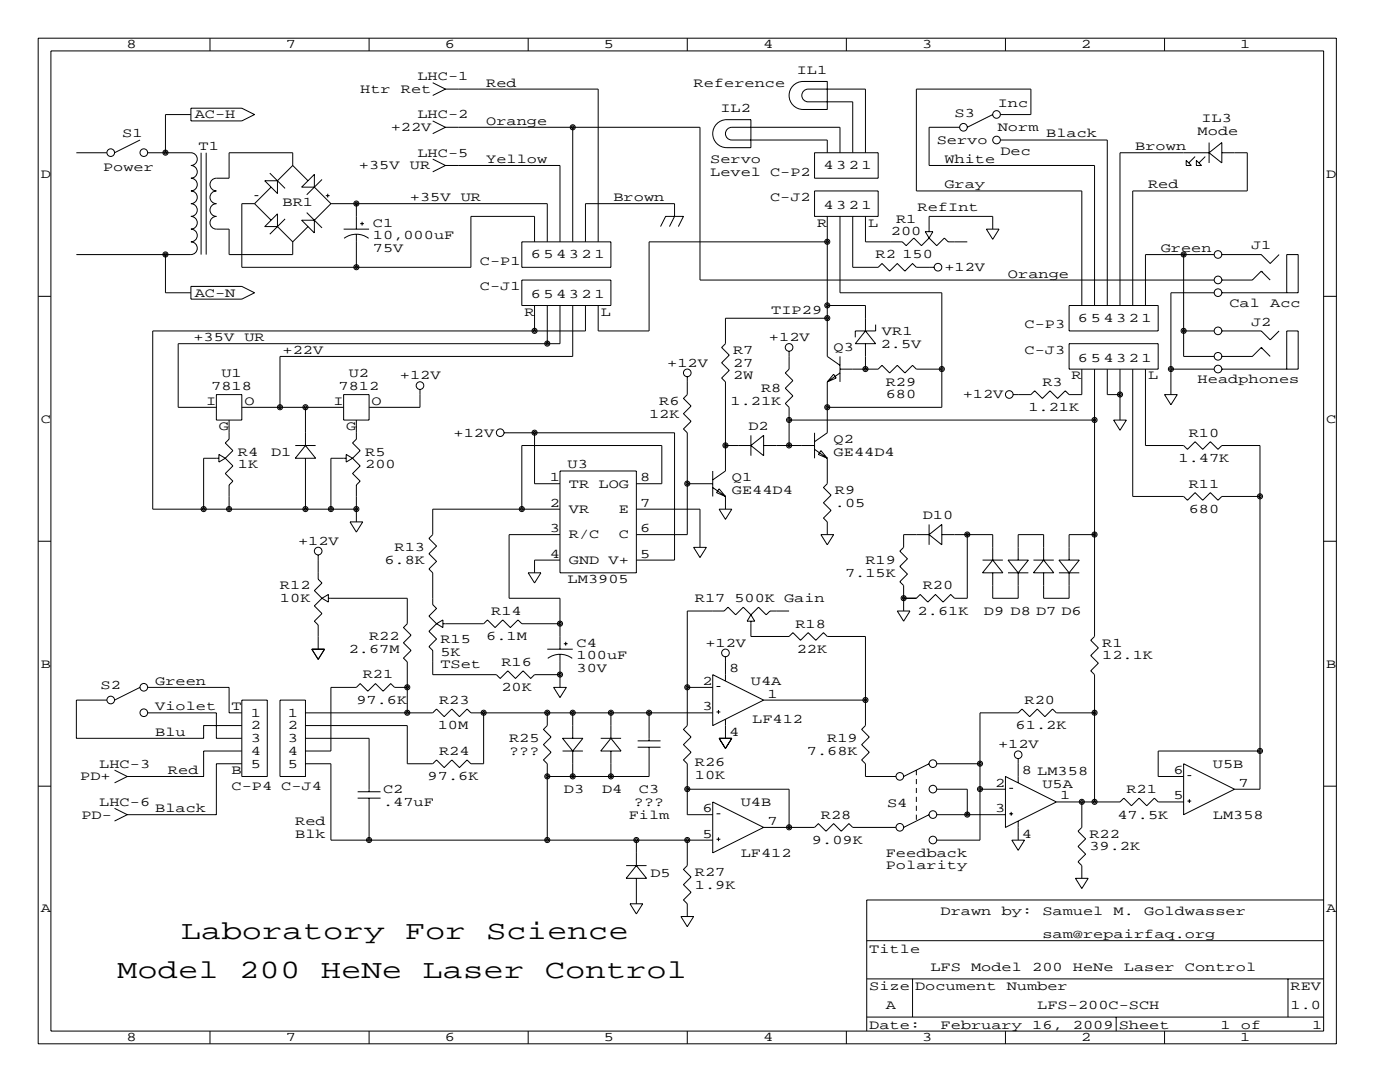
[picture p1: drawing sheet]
<svg xmlns="http://www.w3.org/2000/svg" width="279mm" height="216mm" viewBox="0 0 279 216" stroke-linecap="round" stroke-linejoin="round" font-family="sans-serif">
<g fill="none" stroke="#000" stroke-width=".2">
<path d="M7.6 7.6h259.1v200.7h-259.1zM10.2 10.2h254v195.5h-254zM41.9 7.6v2.6M73.7 7.6v2.6M86.4 16.5l2.5 1.3M88.9 17.8h30.5v30.5M88.9 17.8l-2.5 1.2M105.4 7.6v2.6M137.2 7.6v2.6M158.1 17.3a2.79 2.79 0 0 1 2.2-1h4.8v5.5h-4.8a2.79 2.79 0 0 1-2.5-1.5 2.79 2.79 0 0 1 .3-3zM168.9 7.6v2.6M200.7 7.6v2.6"/>
<path d="M232.4 7.6v2.6M15.2 30.5h6.1M27.9 27.9l-5 2.6M29.5 30.5h8.6a1.27 1.27 0 0 1 1.3 1.3 1.27 1.27 0 0 1-1.3 1.2 1.27 1.27 0 0 1 1.3 1.3 1.27 1.27 0 0 1-1.3 1.3 1.27 1.27 0 0 1 1.3 1.2 1.27 1.27 0 0 1-1.3 1.3 1.27 1.27 0 0 1 1.3 1.3 1.27 1.27 0 0 1-1.3 1.2 1.27 1.27 0 0 1 1.3 1.3 1.27 1.27 0 0 1-1.3 1.3 1.27 1.27 0 0 1 1.3 1.3 1.27 1.27 0 0 1-1.3 1.2 1.27 1.27 0 0 1 1.3 1.3 1.27 1.27 0 0 1-1.3 1.3 1.27 1.27 0 0 1 1.3 1.2 1.27 1.27 0 0 1-1.3 1.3h-22.9M38.1 21.6h10.2l2.5 1.3-2.5 1.2h-10.2zM38.1 22.9h-5.1v7.6M40.1 30.5v20.3M41.1 30.5v20.3M50.8 39h.8M52.8 36.1h2.6v2.5zM53.8 34.5l3.1 3.1M54.1 37.3l-3.3 3.3"/>
<path d="M58.4 33v-2.5h-12.7v5.1h-2.5a1.27 1.27 0 0 0-1.3 1.2 1.27 1.27 0 0 0 1.3 1.3 1.27 1.27 0 0 0-1.3 1.3 1.27 1.27 0 0 0 1.3 1.2 1.27 1.27 0 0 0-1.3 1.3 1.27 1.27 0 0 0 1.3 1.3 1.27 1.27 0 0 0-1.3 1.3 1.27 1.27 0 0 0 1.3 1.2h2.5v5.1h12.7v-2.5M58.4 33l-3 3.1M58.4 33l3.1 3.1M60.2 37.3l2.5-2.5v2.5zM62.7 37.3l3.3 3.3M64.3 35.8l-3.1 3.1M65 39h.8M65.4 38.7v.7M86.4 24.1l2.5 1.3M86.4 31.7l2.5 1.3M88.9 25.4h50.8v30.5h102.6M88.9 33h22.9v15.3"/>
<path d="M88.9 25.4l-2.5 1.3M88.9 33l-2.5 1.3M114.3 25.4v22.9M143.3 24.5l1.1-.6h.6h4.9v5.6h-4.9a2.79 2.79 0 0 1-2.6-1.9 2.79 2.79 0 0 1 .9-3.1zM162.6 30.5h12.7v5.1h-12.7zM162.6 38.1h12.7v5.1h-12.7zM165.1 30.5v-2.6h-19.1a1.27 1.27 0 0 1-1.2-1.2 1.27 1.27 0 0 1 1.2-1.3h21.6v5.1M170.2 30.5v-10.2h-8.9a1.27 1.27 0 0 1-1.3-1.3 1.27 1.27 0 0 1 1.3-1.2h11.4v12.7M191.5 25.4h-6.1v7.6h33v28M198.1 22.9l-5.1 2.5M199.6 22.9h6.1v-5.1h-22.8v20.3h33v22.9M199.6 27.9h21.4v33.1"/>
<path d="M236.7 32l1 1h-1zM238.5 31.2l-1.3 1.3M238.8 32l1 1h-1zM240.5 31.2l-1.2 1.3M241.3 30.5h-17.8v30.5M241.3 30.5l2.5-2.1v4.1zM241.3 28.4v4.1M243.8 30.5h5.1v7.6h-22.8v22.9M7.6 59.1h2.6M33 50.8v7.6h5.1M38.1 57.1h10.2l2.5 1.3-2.5 1.3h-10.2zM50.8 40.6h-2.5v12.7h45.7v-10.1h12.7v5.1"/>
<path d="M50.8 40.6l3.3 3.3M52.8 45.2l2.6-2.5v2.5zM55.4 45.2l3 3.1M56.9 43.7l-3.1 3M60.2 43.9h2.5v2.6zM61.2 42.4l3.1 3.1M61.5 45.2l-3.1 3.1M66 40.6l-3.3 3.3M66 40.6h43.2v7.7M68.6 45.7h5.1M68.7 47.6a4.1 4.1 0 0 1 4.9 0M71.1 40.6v5.1"/>
<path d="M71.1 46.7v6.6M71.9 44.6h.7M72.3 44.2v.8M104.1 55.9h17.8v5.1h-17.8zM104.1 48.3h17.8v5h-17.8zM131.8 45.2l1-2h3.6l-1 2M133.6 45.2l1-2v-2.6h-17.8v7.7M165.1 43.2v27.9l2.5 1.8M165.1 48.3h-35.6v17.7h-10.1v-5M167.6 43.2v15.2h20.4v22.9h-22.9M170.2 43.2v10.1h5.1l.7-.7 1.5 1.5 1.6-1.5 1.5 1.5 1.5-1.5 .8 .7h3.5M172.7 43.2v5.1h7.4l.7 .7 1.6-1.5 1.5 1.5 1.5-1.5"/>
<path d="M184.7 46.2h1.5l-.8 1.3zM185.4 47.5l1.5 1.5 1.6-1.5 .7 .8h3.8M196.8 45.7h2.6l-1.3 2.1zM198.1 45.7v-2.5h-12.7v3M236.2 50.8v20.3h6.1M242.3 50.8h-13.7v10.2M242.3 58.4h-8.6v20.3M243.8 50.8h7.9l1.8 1.8 1.8-1.8M243.8 58.4h15.3v-7.6h-2.3v7.6M243.8 55.9h6.1l1.8-1.8 1.8 1.8M264.2 59.1h2.5M43.2 78.7h5.1v5.1h-5.1z"/>
<path d="M68.6 78.7h5.1v5.1h-5.1zM83.8 77.7v3.6h-10.1M106.7 61v5M109.2 61v7.6M111.8 61v7.6h-76.2v12.7h7.6M114.3 61v10.1h-58.4v10.2M116.8 61v5h-86.3v35.6h40.6M137.2 75.2v3.5l-.8 .8 1.5 1.5-1.5 1.5 1.5 1.6-1.5 1.5 .8 .8v20.3h-10.2M157.5 70.1v3.6l-.8 .7 1.5 1.5-1.5 1.6 1.5 1.5-1.5 1.5 .8 .8v7.6M165.1 76.2v10.2l-2.5 1.7M165.1 61h7.6v5M165.1 63.5h-20.3v5.1l-.8 .7 1.5 1.6-1.5 1.5 1.5 1.5-1.5 1.5 .8 .8v17.8l-2.6 1.8"/>
<path d="M166.4 74.7l.5 .7-1.8 .8zM167.6 71.1v5.1M167.6 73.7h7.7l.7-.8 1.5 1.5 1.6-1.5 1.5 1.5 1.5-1.5 .8 .8h5.1M167.6 74.4l-2.5 1.8M172.7 68.6v5.1M172.7 66l2.1 2.6h-4.1zM174.8 64.8v1.2h-4.1v1.3M213.4 61h17.7v5h-17.7zM213.4 68.6h17.7v5.1h-17.7zM215.9 73.7v5h-2.5l-.8-.7-1.5 1.5-1.6-1.5-1.5 1.5-1.5-1.5-.8 .7h-3.5M218.4 73.7v53.3l-.7 .8 1.5 1.5-1.5 1.5 1.5 1.5-1.5 1.6 .7 .7v25.4M221 73.7v5h2.5"/>
<path d="M223.5 73.7v10.1M226.1 73.7v25.4h10.1l.8 .7 1.5-1.5 1.5 1.5 1.6-1.5 1.5 1.5 .7-.7h7.7M228.6 73.7v15.2h7.6l.8 .8 1.5-1.6 1.5 1.6 1.6-1.6 1.5 1.6 .7-.8h7.7v68.6h-5.1M232.4 78.7h2.5l-1.2 2.1zM233.7 73.7h8.6M236.2 66h6.1M243.8 73.7h15.3v-7.7h-2.3v7.7M243.8 66h7.9l1.8 1.8 1.8-1.8M243.8 71.1h6.1l1.8-1.8 1.8 1.8M43.7 91.4h-3.1v10.2M43.7 90.7l1.3 .7-1.3 .8zM45 91.4l1.5 1.6-1.5 1.5 1.5 1.5-.8 .8v4.8"/>
<path d="M45.7 83.8v3.8l-.7 .8 1.5 1.5-1.5 1.5M48.3 81.3h20.3M58.9 88.9h4.1M61 81.3v7.6M61 91.4v10.2M61 88.9l2 2.5h-4.1zM69.1 91.4h-3.1v10.2M69.1 90.7l1.3 .7-1.3 .8zM70.4 91.4l1.5 1.6-1.5 1.5 1.5 1.5-.8 .8v7.3M71.1 83.8v3.8l-.7 .8 1.5 1.5-1.5 1.5M100.6 86.4h34v25.4h-7.6M106.7 86.4v10.1h5.1"/>
<path d="M111.8 94h15.2v20.3h-15.2zM127 96.5h5.1v-7.6h-28v12.7M137.2 96.5h5M142.2 94v5.1M142.2 97.3l2.6 1.8M143.5 97.5l1.3 1.6-1.8-.8zM144.8 88.9h5.1M144.8 99.1v2.5M149.9 86.9v4M149.9 88.9l2.5-2v4zM152.4 88.9h10.2M157.5 83.8h60.9"/>
<path d="M162.6 86.4v5M162.6 89.7l2.5 1.7M163.8 89.9l1.3 1.5-1.8-.7zM165.1 91.4v5.1l-.8 .8 1.6 1.5-1.6 1.5 1.6 1.6-1.6 1.5 .8 .7v2.6M222.2 83.8h2.6l-1.3 2.1zM7.6 108h2.6M63.5 110.7v4.9l.8 .7-1.6 1.6 1.6 1.5M64.3 119.4l-1.6 1.5 1.6 1.5-1.6 1.6 .8 .7v4.8M64.3 119.4l1.2-.8v1.5zM65.5 119.4h15.8v5.1l-.8 .7 1.5 1.5-1.5 1.6 1.5 1.5-1.5 1.5 .8 .8v10.1M69.8 104.1h2.6l-1.3 2.1zM105.4 114.3h2.5l-1.2 2z"/>
<path d="M111.8 106.7h-10.2v12.7h10.2v10.1M111.8 101.6h-25.4v5.1l-.8 .7 1.5 1.6-1.5 1.5 1.5 1.5-1.5 1.5 .8 .8v6.3l.7 .8-1.5 1.5 1.5 1.6M111.8 111.8h-5.1v2.5M127 101.6h12.7v7.6M138.4 109.2h2.6l-1.3 2.1zM143.5 101.6h2.5l-1.2 2zM163.8 106.7h2.6l-1.3 2zM185.4 104.6v4.1M185.4 106.7h-5.1v2.5l-.7 .8 1.5 1.5-1.5 1.5 1.5 1.6-1.5 1.5 .7 .7v5.1M185.4 106.7l2.6-2.1v4.1zM188 106.7h10.1v5.1M193 106.7v12.7h-2.5l-.8-.8-1.5 1.5-1.5-1.5-1.5 1.5-1.6-1.5-.7 .8h-2.6"/>
<path d="M196.1 111.8h4.1M198.1 111.8l2.1 2.5h-4.1zM198.1 114.3v5.1h5.1v-5.1M201.2 114.3h4M201.2 111.8h4l-2 2.5zM203.2 111.8v-5.1h5.1v5.1M206.2 111.8h4.1M208.3 111.8l2 2.5h-4.1zM208.3 114.3v5.1h5.1v-5.1M211.3 114.3h4.1M211.3 111.8h4.1l-2 2.5zM218.4 106.7h-5v5.1"/>
<path d="M264.2 108h2.5M21.3 139.7h-6.1v7.6h25.4v-2.5h7.7M27.9 137.2l-5 2.5M29.5 137.2h16.2v5h2.6M48.3 139.7h5v15.2h-5zM55.9 139.7h5.1v15.2h-5.1zM62.2 129.5h2.6l-1.3 2.1zM81.3 137.2h-2.6l-.7-.8-1.5 1.5-1.6-1.5-1.5 1.5-1.5-1.5-.8 .8h-5.1v12.7h-5M87.1 124.5l-1.5 1.5 1.5 1.5-1.5 1.5 .8 .8v4.8h12.7l.7 .8 1.5-1.5 1.6 1.5 1.5-1.5 1.5 1.5 .8-.8h5.1M87.1 124.5l1.3-.8v1.5zM88.4 124.5h8.1l.8-.8 1.5 1.5 1.5-1.5 1.6 1.5 1.5-1.5 .7 .8h7.7M109.2 129.5h5.1"/>
<path d="M109.3 131.4a4.1 4.1 0 0 1 4.9 0M110.5 137.2h2.5l-1.2 2zM111.8 130.6v6.6M112.5 128.4h.8M112.9 128.1v.7M137.2 137.2h5M142.2 134.6l10.2 5.1-10.2 5.1zM143 137h.8M144.8 131.1v4.8M149.9 122.7l-1.6-1.5-1.5 1.5-1.5-1.5-.8 .7h-7.3v22.9l-.8 .7 1.5 1.6-1.5 1.5 1.5 1.5-1.5 1.5 .8 .8v10.2h5M149.9 124v3h7.6l.7-.8 1.6 1.6 1.5-1.6 1.5 1.6 1.5-1.6 .8 .8h7.6v17.8l-.7 .7 1.5 1.6-1.5 1.5 1.5 1.5-1.5 1.5 .7 .8v2.5h6.1M149.9 122.7l.7 1.3h-1.5z"/>
<path d="M152.4 139.7h20.3M157.5 121.9h-3.8l-.8 .8-1.5-1.5-1.5 1.5M179.1 121.9h2.5l-1.3 2.1zM7.6 156.9h2.6M22.9 153.7l2.5 1.2M25.4 154.9l-2.5 1.3M29.5 142.2h13.7v5.1h5.1M48.3 152.4h-5.1v10.2h-17.8M48.3 149.9h-7.7v5h-15.2M61 147.3h12.7v10.7M61 142.2h25.4l.7-.7 1.5 1.5 1.6-1.5 1.5 1.5 1.5-1.5 .8 .7h48.2M61 152.4h5v15.2h76.2"/>
<path d="M71.4 159.3h4.5M71.4 158h4.5M73.7 159.3v8.3M96.5 142.2v10.2h-2.5l-.8-.8-1.5 1.6-1.5-1.6-1.6 1.6-1.5-1.6-.7 .8h-5.1v-7.6h-20.3M109.2 142.2v2.6l-.7 .7 1.5 1.6-1.5 1.5 1.5 1.5-1.5 1.5 .7 .8v15.2M112.3 147.3h4l-2 2.6zM112.3 149.9h4M114.3 142.2v5.1M114.3 149.9v5M119.9 147.3h4.1M121.9 142.2v5.1M121.9 149.9v5"/>
<path d="M121.9 147.3l2.1 2.6h-4.1zM127.3 149.1h4.5M127.3 147.8h4.5M129.5 142.2v5.6M129.5 149.1v5.8h-20.3M137.2 157.5h20.3v7.6M143 142.1h.8M143.4 141.7v.7M143.5 147.3h2.5l-1.2 2.1zM144.8 143.5v3.8M182.9 153.7v1M182.9 155.4v1.1"/>
<path d="M182.9 157.2v1M182.9 159v1M185.4 152.4l-5.1 2.5M186.9 152.4h8.7M186.9 157.5h6.1v5.1M195.6 157.5h5.1M200.7 154.9l10.1 5.1-10.1 5.1zM201.4 157.3h.8M203.2 151.4v4.8M218.4 142.2h-7.6l-.7-.7-1.6 1.5-1.5-1.5-1.5 1.5-1.5-1.5-.8 .7h-7.6v25.4h-8.7M236.2 152.4l10.2 5.1-10.2 5.1zM237 159.8h.7"/>
<path d="M237 154.8h.7M237.4 159.5v.7M251.5 149.9h-20.4v5h5.1M264.2 156.9h2.5M22.9 161.3l2.5 1.3M25.4 162.6l-2.5 1.2M125 172.7h4M127 167.6v5.1M127 175.3v5M127 172.7l2 2.6h-4zM137.2 167.6v5.1l-.8 .8 1.5 1.5-1.5 1.5 1.5 1.6-1.5 1.5 .8 .7v2.6M142.2 160l10.2 5.1-10.2 5.1z"/>
<path d="M143 162.4h.8M143 167.5h.8M143.4 167.1v.7M152.4 165.1h10.2l.7-.8 1.5 1.6 1.6-1.6 1.5 1.6 1.5-1.6 .8 .8h8.6M182.9 160.8v1M182.9 162.6v1M185.4 162.6l-5.1 2.5M186.9 162.6h13.8M201.4 162.4h.8M201.8 162v.8M201.9 167.6h2.6l-1.3 2.1zM203.2 163.8v3.8"/>
<path d="M210.8 160h12.7l.8-.7 1.5 1.5 1.5-1.5 1.6 1.5 1.5-1.5 .7 .7h5.1M214.6 175.3h2.6l-1.3 2zM215.9 160v5.1l-.8 .8 1.6 1.5-1.6 1.5 1.6 1.5-1.6 1.6 .8 .7v2.6M264.2 179.6h-91.2v26.1M125.7 180.3h2.6l-1.3 2.1zM135.9 182.9h2.5l-1.2 2zM173 195.3h91.2M173 187.7h91.2M182.1 195.3v7.6M257 195.3v7.6M41.9 205.7v2.6M73.7 205.7v2.6"/>
<path d="M105.4 205.7v2.6M137.2 205.7v2.6M168.9 205.7v2.6M173 202.9h91.2M200.7 205.7v2.6M222.8 202.9v2.8M232.4 205.7v2.6"/>
<circle cx="22.1" cy="30.5" r=".76"/>
<circle cx="28.7" cy="30.5" r=".76"/>
<circle cx="33" cy="30.5" r=".51"/>
<circle cx="33" cy="30.5" r=".25"/>
<circle cx="114.3" cy="25.4" r=".51"/>
<circle cx="114.3" cy="25.4" r=".25"/>
<circle cx="192.3" cy="25.4" r=".76"/>
<circle cx="198.9" cy="22.8" r=".76"/>
<circle cx="198.9" cy="27.9" r=".76"/>
<circle cx="33" cy="50.8" r=".51"/>
<circle cx="33" cy="50.8" r=".25"/>
<circle cx="71.1" cy="40.6" r=".51"/>
<circle cx="71.1" cy="53.3" r=".51"/>
<circle cx="71.1" cy="40.6" r=".25"/>
<circle cx="71.1" cy="53.3" r=".25"/>
<circle cx="165.1" cy="48.2" r=".51"/>
<circle cx="165.1" cy="48.2" r=".25"/>
<circle cx="187.2" cy="53.3" r=".76"/>
<circle cx="236.2" cy="50.8" r=".51"/>
<circle cx="236.2" cy="50.8" r=".25"/>
<circle cx="243.1" cy="55.9" r=".76"/>
<circle cx="243.1" cy="50.8" r=".76"/>
<circle cx="243.1" cy="58.4" r=".76"/>
<circle cx="83.8" cy="76.9" r=".76"/>
<circle cx="106.7" cy="66" r=".51"/>
<circle cx="106.7" cy="66" r=".25"/>
<circle cx="109.2" cy="68.6" r=".51"/>
<circle cx="109.2" cy="68.6" r=".25"/>
<circle cx="137.2" cy="74.4" r=".76"/>
<circle cx="157.5" cy="69.3" r=".76"/>
<circle cx="165.1" cy="63.5" r=".51"/>
<circle cx="165.1" cy="60.9" r=".51"/>
<circle cx="165.1" cy="63.5" r=".25"/>
<circle cx="165.1" cy="60.9" r=".25"/>
<circle cx="172.7" cy="73.6" r=".51"/>
<circle cx="172.7" cy="73.6" r=".25"/>
<circle cx="188" cy="73.6" r=".51"/>
<circle cx="188" cy="73.6" r=".25"/>
<circle cx="201.4" cy="78.7" r=".76"/>
<circle cx="223.5" cy="78.7" r=".51"/>
<circle cx="223.5" cy="78.7" r=".25"/>
<circle cx="233.7" cy="73.6" r=".51"/>
<circle cx="233.7" cy="73.6" r=".25"/>
<circle cx="236.2" cy="66" r=".51"/>
<circle cx="236.2" cy="66" r=".25"/>
<circle cx="243.1" cy="66" r=".76"/>
<circle cx="243.1" cy="73.6" r=".76"/>
<circle cx="243.1" cy="71.1" r=".76"/>
<circle cx="55.9" cy="81.3" r=".51"/>
<circle cx="55.9" cy="81.3" r=".25"/>
<circle cx="61" cy="81.3" r=".51"/>
<circle cx="61" cy="81.3" r=".25"/>
<circle cx="99.8" cy="86.3" r=".76"/>
<circle cx="106.7" cy="86.3" r=".51"/>
<circle cx="106.7" cy="86.3" r=".25"/>
<circle cx="137.2" cy="96.5" r=".51"/>
<circle cx="137.2" cy="96.5" r=".25"/>
<circle cx="144.8" cy="88.9" r=".51"/>
<circle cx="144.8" cy="88.9" r=".25"/>
<circle cx="157.5" cy="88.9" r=".51"/>
<circle cx="157.5" cy="83.8" r=".51"/>
<circle cx="157.5" cy="88.9" r=".25"/>
<circle cx="157.5" cy="83.8" r=".25"/>
<circle cx="165.1" cy="81.3" r=".51"/>
<circle cx="165.1" cy="81.3" r=".25"/>
<circle cx="218.4" cy="83.8" r=".51"/>
<circle cx="218.4" cy="83.8" r=".25"/>
<circle cx="251.5" cy="99" r=".51"/>
<circle cx="251.5" cy="99" r=".25"/>
<circle cx="40.6" cy="101.6" r=".51"/>
<circle cx="40.6" cy="101.6" r=".25"/>
<circle cx="45.7" cy="101.6" r=".51"/>
<circle cx="45.7" cy="101.6" r=".25"/>
<circle cx="61" cy="101.6" r=".51"/>
<circle cx="61" cy="101.6" r=".25"/>
<circle cx="63.5" cy="110" r=".76"/>
<circle cx="66" cy="101.6" r=".51"/>
<circle cx="66" cy="101.6" r=".25"/>
<circle cx="71.1" cy="101.6" r=".51"/>
<circle cx="71.1" cy="101.6" r=".25"/>
<circle cx="104.1" cy="101.6" r=".51"/>
<circle cx="104.1" cy="101.6" r=".25"/>
<circle cx="180.3" cy="119.4" r=".51"/>
<circle cx="180.3" cy="119.4" r=".25"/>
<circle cx="193" cy="106.7" r=".51"/>
<circle cx="193" cy="106.7" r=".25"/>
<circle cx="218.4" cy="106.7" r=".51"/>
<circle cx="218.4" cy="106.7" r=".25"/>
<circle cx="22.1" cy="139.7" r=".76"/>
<circle cx="28.7" cy="137.1" r=".76"/>
<circle cx="81.3" cy="137.1" r=".51"/>
<circle cx="81.3" cy="137.1" r=".25"/>
<circle cx="111.8" cy="134.6" r=".51"/>
<circle cx="111.8" cy="124.4" r=".51"/>
<circle cx="111.8" cy="134.6" r=".25"/>
<circle cx="111.8" cy="124.4" r=".25"/>
<circle cx="137.2" cy="137.1" r=".51"/>
<circle cx="137.2" cy="137.1" r=".25"/>
<circle cx="144.8" cy="130.3" r=".76"/>
<circle cx="172.7" cy="139.7" r=".51"/>
<circle cx="172.7" cy="139.7" r=".25"/>
<circle cx="28.7" cy="142.2" r=".76"/>
<circle cx="81.3" cy="142.2" r=".51"/>
<circle cx="81.3" cy="142.2" r=".25"/>
<circle cx="96.5" cy="142.2" r=".51"/>
<circle cx="96.5" cy="142.2" r=".25"/>
<circle cx="109.2" cy="142.2" r=".51"/>
<circle cx="109.2" cy="154.9" r=".51"/>
<circle cx="109.2" cy="142.2" r=".25"/>
<circle cx="109.2" cy="154.9" r=".25"/>
<circle cx="114.3" cy="154.9" r=".51"/>
<circle cx="114.3" cy="142.2" r=".51"/>
<circle cx="114.3" cy="142.2" r=".25"/>
<circle cx="114.3" cy="154.9" r=".25"/>
<circle cx="121.9" cy="154.9" r=".51"/>
<circle cx="121.9" cy="142.2" r=".51"/>
<circle cx="121.9" cy="154.9" r=".25"/>
<circle cx="121.9" cy="142.2" r=".25"/>
<circle cx="129.5" cy="142.2" r=".51"/>
<circle cx="129.5" cy="142.2" r=".25"/>
<circle cx="137.2" cy="157.5" r=".51"/>
<circle cx="137.2" cy="157.5" r=".25"/>
<circle cx="179.6" cy="154.9" r=".76"/>
<circle cx="186.2" cy="157.5" r=".76"/>
<circle cx="186.2" cy="152.4" r=".76"/>
<circle cx="195.6" cy="152.4" r=".51"/>
<circle cx="195.6" cy="157.5" r=".51"/>
<circle cx="195.6" cy="157.5" r=".25"/>
<circle cx="195.6" cy="152.4" r=".25"/>
<circle cx="203.2" cy="150.6" r=".76"/>
<circle cx="215.9" cy="160" r=".51"/>
<circle cx="215.9" cy="160" r=".25"/>
<circle cx="218.4" cy="160" r=".51"/>
<circle cx="218.4" cy="142.2" r=".51"/>
<circle cx="218.4" cy="160" r=".25"/>
<circle cx="218.4" cy="142.2" r=".25"/>
<circle cx="251.5" cy="149.8" r=".51"/>
<circle cx="251.5" cy="149.8" r=".25"/>
<circle cx="73.7" cy="167.6" r=".51"/>
<circle cx="73.7" cy="167.6" r=".25"/>
<circle cx="109.2" cy="167.6" r=".51"/>
<circle cx="109.2" cy="167.6" r=".25"/>
<circle cx="127" cy="167.6" r=".51"/>
<circle cx="127" cy="167.6" r=".25"/>
<circle cx="137.2" cy="167.6" r=".51"/>
<circle cx="137.2" cy="167.6" r=".25"/>
<circle cx="157.5" cy="165.1" r=".51"/>
<circle cx="157.5" cy="165.1" r=".25"/>
<circle cx="179.6" cy="165.1" r=".76"/>
<circle cx="186.2" cy="162.5" r=".76"/>
<circle cx="186.2" cy="167.6" r=".76"/>
<circle cx="193" cy="162.5" r=".51"/>
<circle cx="193" cy="162.5" r=".25"/>
</g>
<g font-size="5.3">
<text x="36.1" y="187.5">Laboratory</text>
<text x="80.8" y="187.5">For</text>
<text x="97" y="187.5">Science</text>
<text x="23.4" y="195.1">Model</text>
<text x="47.8" y="195.1">200</text>
<text x="64" y="195.1">HeNe</text>
<text x="84.3" y="195.1">Laser</text>
<text x="108.7" y="195.1">Control</text>
</g>
<g font-size="2.6">
<text x="25.3" y="9.7">8</text>
<text x="57" y="9.7">7</text>
<text x="88.8" y="9.7">6</text>
<text x="120.5" y="9.7">5</text>
<text x="152.3" y="9.7">4</text>
<text x="184" y="9.7">3</text>
<text x="215.8" y="9.7">2</text>
<text x="247.5" y="9.7">1</text>
<text x="83.3" y="16">LHC-1</text>
<text x="97" y="17.3">Red</text>
<text x="138.4" y="17.3">Reference</text>
<text x="159" y="14.7">IL1</text>
<text x="38.9" y="23.6">AC-H</text>
<text x="71.9" y="18.5">Htr</text>
<text x="80" y="18.5">Ret</text>
<text x="83.3" y="23.6">LHC-2</text>
<text x="143.8" y="22.4">IL2</text>
<text x="190.5" y="23.4">S3</text>
<text x="199.1" y="21.3">Inc</text>
<text x="24.4" y="27.4">S1</text>
<text x="39.6" y="30">T1</text>
<text x="78" y="26.2">+22V</text>
<text x="97" y="24.9">Orange</text>
<text x="186.9" y="28.7">Servo</text>
<text x="199.1" y="26.2">Norm</text>
<text x="208.8" y="27.4">Black</text>
<text x="226.6" y="30">Brown</text>
<text x="239" y="26.9">Mode</text>
<text x="239.8" y="24.4">IL3</text>
<text x="8.1" y="35.5">D</text>
<text x="20.6" y="34">Power</text>
<text x="71.6" y="33.8">+35V</text>
<text x="81.8" y="33.8">UR</text>
<text x="83.3" y="31.2">LHC-5</text>
<text x="97" y="32.5">Yellow</text>
<text x="141.7" y="32.5">Servo</text>
<text x="141.7" y="35.1">Level C-P2</text>
<text x="164.3" y="33.8">4</text>
<text x="166.9" y="33.8">3</text>
<text x="169.4" y="33.8">2</text>
<text x="172" y="33.8">1</text>
<text x="188.5" y="32.5">White</text>
<text x="199.6" y="31">Dec</text>
<text x="264.7" y="35.5">D</text>
<text x="56.4" y="41.1">BR1</text>
<text x="81.8" y="40.1">+35V</text>
<text x="91.9" y="40.1">UR</text>
<text x="122.4" y="40.1">Brown</text>
<text x="153.7" y="40.1">C-J2</text>
<text x="164.3" y="41.7">4</text>
<text x="166.9" y="41.7">3</text>
<text x="169.4" y="41.7">2</text>
<text x="172" y="41.7">1</text>
<text x="188.5" y="37.6">Gray</text>
<text x="229.1" y="37.6">Red</text>
<text x="74.4" y="45.2">C1</text>
<text x="74.4" y="47.8">10,000uF</text>
<text x="163.1" y="45.2">R</text>
<text x="173.2" y="45.2">L</text>
<text x="177.8" y="47">200</text>
<text x="178.8" y="44.4">R1</text>
<text x="183.1" y="42.2">RefInt</text>
<text x="74.4" y="50.3">75V</text>
<text x="95.8" y="52.8">C-P1</text>
<text x="105.9" y="51.6">6</text>
<text x="108.5" y="51.6">5</text>
<text x="111" y="51.6">4</text>
<text x="113.5" y="51.6">3</text>
<text x="116.1" y="51.6">2</text>
<text x="118.6" y="51.6">1</text>
<text x="174.8" y="51.6">R2 150</text>
<text x="231.6" y="50.3">Green</text>
<text x="249.7" y="49.8">J1</text>
<text x="38.9" y="59.2">AC-N</text>
<text x="95.8" y="57.9">C-J1</text>
<text x="105.9" y="59.4">6</text>
<text x="108.5" y="59.4">5</text>
<text x="111" y="59.4">4</text>
<text x="113.5" y="59.4">3</text>
<text x="116.1" y="59.4">2</text>
<text x="118.6" y="59.4">1</text>
<text x="188.5" y="54.1">+12V</text>
<text x="201.2" y="55.4">Orange</text>
<text x="104.6" y="63">R</text>
<text x="119.9" y="63">L</text>
<text x="153.9" y="62.7">TIP29</text>
<text x="204.5" y="65.5">C-P3</text>
<text x="215.1" y="64.3">6</text>
<text x="217.7" y="64.3">5</text>
<text x="220.2" y="64.3">4</text>
<text x="222.8" y="64.3">3</text>
<text x="225.3" y="64.3">2</text>
<text x="227.8" y="64.3">1</text>
<text x="245.4" y="61.2">Cal</text>
<text x="249.7" y="65">J2</text>
<text x="253.5" y="61.2">Acc</text>
<text x="38.6" y="68.1">+35V</text>
<text x="48.8" y="68.1">UR</text>
<text x="56.4" y="70.6">+22V</text>
<text x="146.3" y="70.6">R7</text>
<text x="153.5" y="68.1">+12V</text>
<text x="166.4" y="70.1">Q3</text>
<text x="175.8" y="69.3">2.5V</text>
<text x="176" y="66.8">VR1</text>
<text x="204.5" y="70.6">C-J3</text>
<text x="42.2" y="77.7">7818</text>
<text x="44.2" y="75.2">U1</text>
<text x="67.6" y="77.7">7812</text>
<text x="69.6" y="75.2">U2</text>
<text x="79.8" y="75.7">+12V</text>
<text x="133.1" y="73.2">+12V</text>
<text x="146.3" y="73.2">27</text>
<text x="146.3" y="75.7">2W</text>
<text x="176.8" y="77">R29</text>
<text x="208" y="77">R3</text>
<text x="213.9" y="75.7">R</text>
<text x="215.1" y="72.1">6</text>
<text x="217.7" y="72.1">5</text>
<text x="220.2" y="72.1">4</text>
<text x="222.8" y="72.1">3</text>
<text x="225.3" y="72.1">2</text>
<text x="227.8" y="72.1">1</text>
<text x="229.1" y="75.7">L</text>
<text x="239" y="76.5">Headphones</text>
<text x="41.1" y="80.8">I</text>
<text x="48.8" y="80.8">O</text>
<text x="66.5" y="80.8">I</text>
<text x="74.2" y="80.8">O</text>
<text x="129.5" y="83.3">12K</text>
<text x="131.6" y="80.8">R6</text>
<text x="145.8" y="80.8">1.21K</text>
<text x="151.9" y="78.2">R8</text>
<text x="176.8" y="79.5">680</text>
<text x="192.1" y="79.5">+12V</text>
<text x="205.2" y="82">1.21K</text>
<text x="8.1" y="84.3">C</text>
<text x="43.7" y="85.9">G</text>
<text x="69.1" y="85.9">G</text>
<text x="90.5" y="87.1">+12V</text>
<text x="149.4" y="85.9">D2</text>
<text x="166.4" y="88.4">Q2</text>
<text x="237.2" y="87.1">R10</text>
<text x="264.7" y="84.3">C</text>
<text x="47.5" y="90.9">R4</text>
<text x="47.5" y="93.5">1K</text>
<text x="54.1" y="90.9">D1</text>
<text x="72.9" y="90.9">R5</text>
<text x="72.9" y="93.5">200</text>
<text x="113.3" y="93.5">U3</text>
<text x="166.4" y="90.9">GE44D4</text>
<text x="235.2" y="92.2">1.47K</text>
<text x="109.7" y="101.1">2</text>
<text x="109.7" y="96">1</text>
<text x="113.5" y="97.3">TR</text>
<text x="119.5" y="97.3">LOG</text>
<text x="127.8" y="96">8</text>
<text x="127.8" y="101.1">7</text>
<text x="146" y="96">Q1</text>
<text x="146" y="98.6">GE44D4</text>
<text x="166.6" y="98.6">R9</text>
<text x="166.6" y="101.1">.05</text>
<text x="237.2" y="97.3">R11</text>
<text x="109.7" y="106.2">3</text>
<text x="113.5" y="102.4">VR</text>
<text x="113.5" y="107.4">R/C</text>
<text x="123.5" y="107.4">C</text>
<text x="123.5" y="102.4">E</text>
<text x="127.8" y="106.2">6</text>
<text x="184.1" y="103.6">D10</text>
<text x="237.2" y="102.4">680</text>
<text x="59.5" y="108.7">+12V</text>
<text x="76.7" y="112.5">6.8K</text>
<text x="78.7" y="110">R13</text>
<text x="109.7" y="111.3">4</text>
<text x="113.5" y="112.5">GND V+</text>
<text x="127.8" y="111.3">5</text>
<text x="172.7" y="112.5">R19</text>
<text x="55.9" y="117.6">R12</text>
<text x="113.3" y="116.3">LM3905</text>
<text x="168.7" y="115.1">7.15K</text>
<text x="184.1" y="117.6">R20</text>
<text x="55.9" y="120.1">10K</text>
<text x="98" y="122.7">R14</text>
<text x="138.7" y="120.1">R17 500K Gain</text>
<text x="158.7" y="125.2">R18</text>
<text x="183.1" y="122.7">2.61K</text>
<text x="196.3" y="122.7">D9 D8 D7 D6</text>
<text x="69.6" y="130.3">2.67M</text>
<text x="73.7" y="127.8">R22</text>
<text x="87.9" y="128.3">R15</text>
<text x="87.9" y="130.8">5K</text>
<text x="97" y="127.8">6.1M</text>
<text x="115.1" y="129">C4</text>
<text x="115.1" y="131.6">100uF</text>
<text x="140.8" y="129">+12V</text>
<text x="159" y="130.3">22K</text>
<text x="220" y="129">R1</text>
<text x="220" y="131.6">12.1K</text>
<text x="8.1" y="133.2">B</text>
<text x="20.1" y="137.4">S2</text>
<text x="31" y="136.7">Green</text>
<text x="72.4" y="135.4">R21</text>
<text x="87.9" y="133.3">TSet</text>
<text x="100.1" y="132.8">R16</text>
<text x="100.1" y="137.9">20K</text>
<text x="115.1" y="134.1">30V</text>
<text x="140.2" y="136.7">2</text>
<text x="145.5" y="134.1">8</text>
<text x="149.9" y="136.7">U4A</text>
<text x="264.7" y="133.2">B</text>
<text x="31" y="141.7">Violet</text>
<text x="46.2" y="141.7">T</text>
<text x="50" y="143">1</text>
<text x="57.4" y="143">1</text>
<text x="71.1" y="140.5">97.6K</text>
<text x="87.6" y="140.5">R23</text>
<text x="140.2" y="141.7">3</text>
<text x="153.2" y="139.2">1</text>
<text x="204.5" y="140.5">R20</text>
<text x="31" y="146.8">Blu</text>
<text x="50" y="145.5">2</text>
<text x="50" y="148.1">3</text>
<text x="57.4" y="145.5">2</text>
<text x="57.4" y="148.1">3</text>
<text x="87.4" y="145.5">10M</text>
<text x="101.6" y="148.1">R25</text>
<text x="145.5" y="146.8">4</text>
<text x="150.1" y="144.3">LF412</text>
<text x="165.1" y="148.1">R19</text>
<text x="199.2" y="149.4">+12V</text>
<text x="202.7" y="145.5">61.2K</text>
<text x="16" y="155.7">PD+</text>
<text x="19.8" y="153.2">LHC-3</text>
<text x="33.5" y="154.4">Red</text>
<text x="46.2" y="154.4">B</text>
<text x="50" y="150.6">4</text>
<text x="50" y="153.2">5</text>
<text x="57.4" y="150.6">4</text>
<text x="57.4" y="153.2">5</text>
<text x="85.3" y="155.7">97.6K</text>
<text x="87.6" y="150.6">R24</text>
<text x="101.6" y="150.6">???</text>
<text x="138.7" y="152.9">R26</text>
<text x="138.7" y="155.4">10K</text>
<text x="161" y="150.6">7.68K</text>
<text x="204" y="154.4">8 LM358</text>
<text x="234.2" y="154.4">6</text>
<text x="242.1" y="153.2">U5B</text>
<text x="19.8" y="160.8">LHC-6</text>
<text x="46.2" y="157.7">C-P4 C-J4</text>
<text x="76.5" y="158.2">C2</text>
<text x="76.5" y="160.8">.47uF</text>
<text x="112.5" y="158.2">D3</text>
<text x="120.1" y="158.2">D4</text>
<text x="126.5" y="160.8">???</text>
<text x="127.5" y="158.2">C3</text>
<text x="147.8" y="160.8">U4B</text>
<text x="177" y="161">S4</text>
<text x="198.6" y="157">2</text>
<text x="208" y="157.2">U5A</text>
<text x="211.6" y="159.5">1</text>
<text x="224.8" y="158.2">R21</text>
<text x="234.2" y="159.5">5</text>
<text x="247.1" y="157">7</text>
<text x="16.3" y="163.3">PD-</text>
<text x="31" y="162.1">Black</text>
<text x="58.9" y="164.6">Red</text>
<text x="58.9" y="167.1">Blk</text>
<text x="125.5" y="163.3">Film</text>
<text x="140.2" y="167.1">5</text>
<text x="140.2" y="162.1">6</text>
<text x="153.2" y="164.6">7</text>
<text x="163.8" y="163.3">R28</text>
<text x="198.6" y="162.1">3</text>
<text x="204" y="167.1">4</text>
<text x="217.4" y="167.1">R22</text>
<text x="223" y="163.3">47.5K</text>
<text x="242.1" y="163.3">LM358</text>
<text x="147.8" y="170.9">LF412</text>
<text x="162.1" y="168.4">9.09K</text>
<text x="176.8" y="170.9">Feedback</text>
<text x="176.8" y="173.5">Polarity</text>
<text x="217.4" y="169.7">39.2K</text>
<text x="129.8" y="175">D5</text>
<text x="138.7" y="174.8">R27</text>
<text x="138.7" y="177.3">1.9K</text>
<text x="8.1" y="182.1">A</text>
<text x="187.7" y="182.6">Drawn</text>
<text x="199.9" y="182.6">by:</text>
<text x="208" y="182.6">Samuel</text>
<text x="222.2" y="182.6">M.</text>
<text x="228.3" y="182.6">Goldwasser</text>
<text x="264.7" y="182.1">A</text>
<text x="173.5" y="190.2">Title</text>
<text x="208" y="187.2">sam@repairfaq.org</text>
<text x="173.5" y="197.6">Size Document</text>
<text x="185.7" y="193.8">LFS</text>
<text x="193.8" y="193.8">Model</text>
<text x="200.9" y="197.6">Number</text>
<text x="206" y="193.8">200</text>
<text x="214.1" y="193.8">HeNe</text>
<text x="224.3" y="193.8">Laser</text>
<text x="236.5" y="193.8">Control</text>
<text x="257.6" y="197.6">REV</text>
<text x="176.8" y="201.4">A</text>
<text x="207" y="201.4">LFS-200C-SCH</text>
<text x="257.6" y="201.4">1.0</text>
<text x="25.3" y="207.8">8</text>
<text x="57" y="207.8">7</text>
<text x="88.8" y="207.8">6</text>
<text x="120.5" y="207.8">5</text>
<text x="152.3" y="207.8">4</text>
<text x="173.5" y="205.2">Date:</text>
<text x="184" y="207.8">3</text>
<text x="187.7" y="205.2">February</text>
<text x="206" y="205.2">16,</text>
<text x="214.1" y="205.2">2009 Sheet</text>
<text x="215.8" y="207.8">2</text>
<text x="243.6" y="205.2">1</text>
<text x="247.5" y="207.8">1</text>
<text x="247.7" y="205.2">of</text>
<text x="261.9" y="205.2">1</text>
</g>
</svg>
